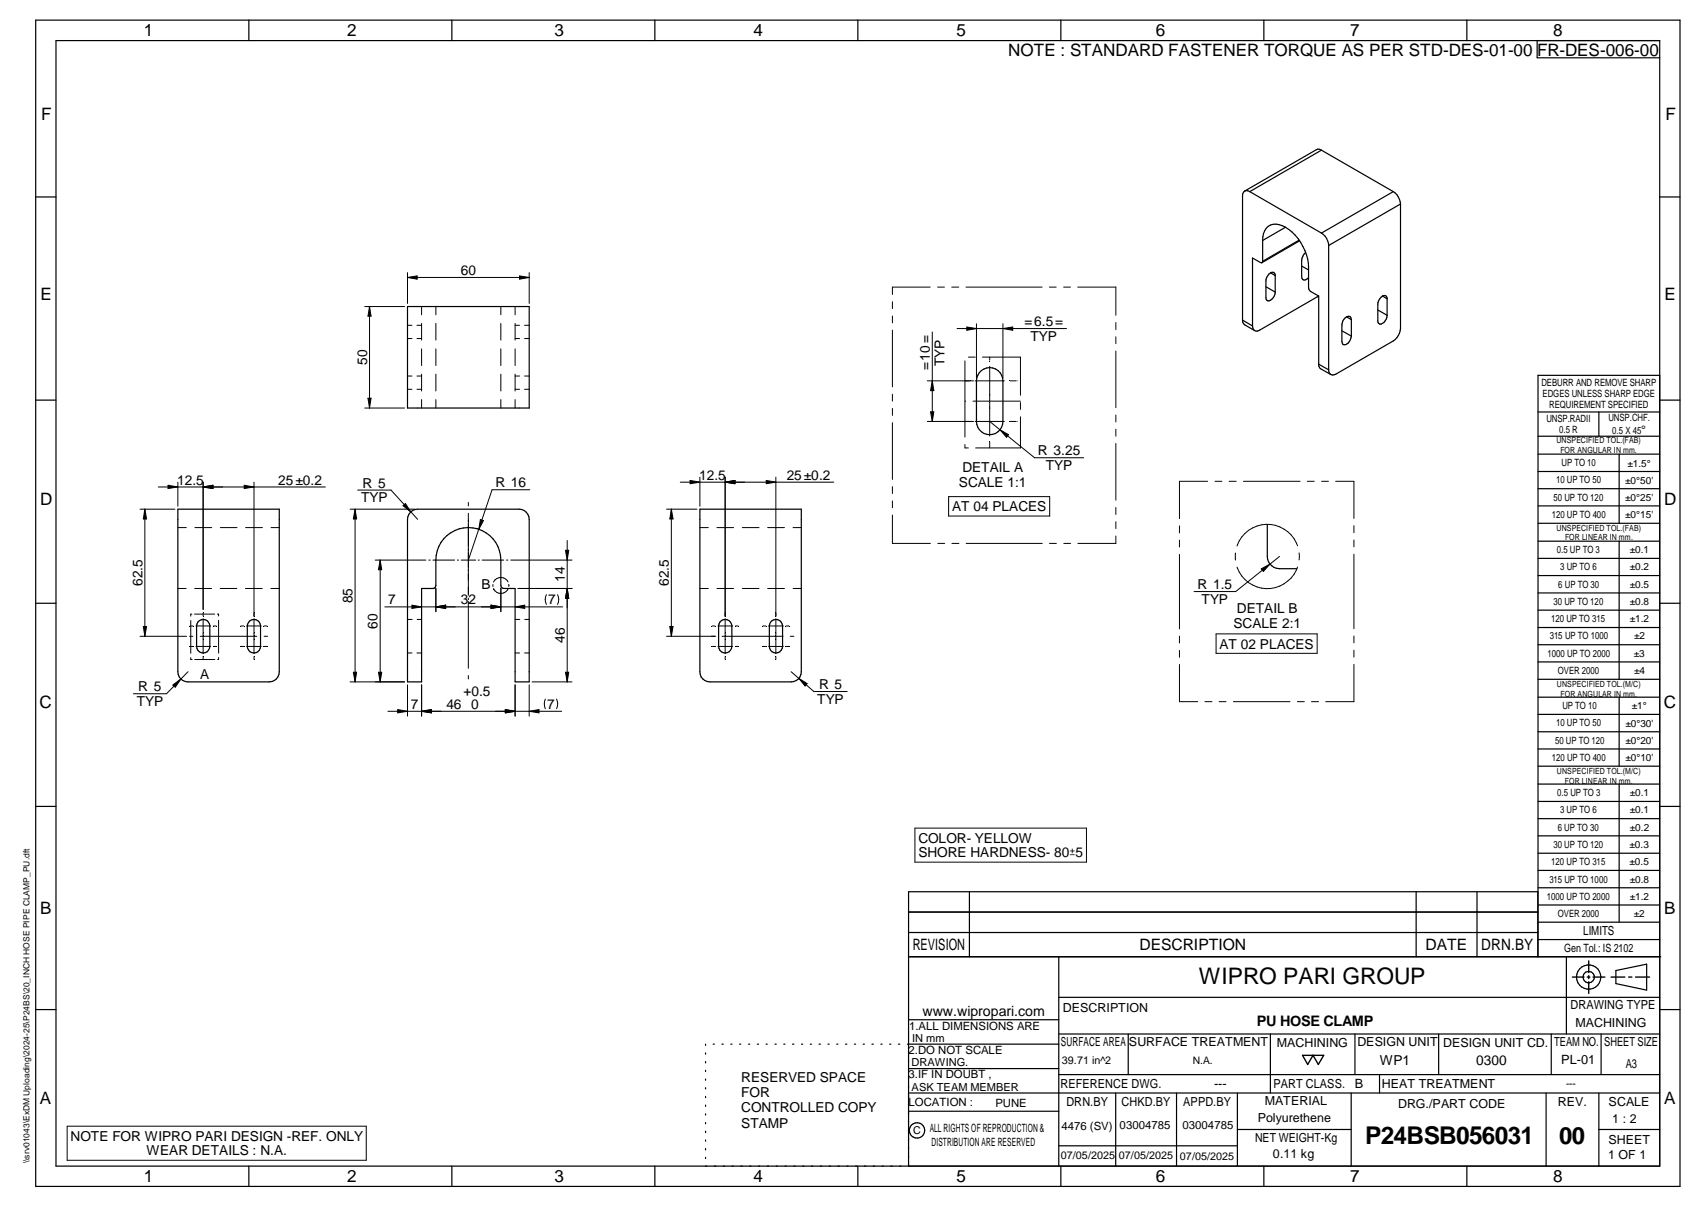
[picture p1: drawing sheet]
<svg xmlns="http://www.w3.org/2000/svg" width="420mm" height="297mm" viewBox="0 0 420 297" stroke-linecap="round" stroke-linejoin="round" font-family="sans-serif">
<g fill="none" stroke="#000" stroke-width=".3">
<path d="M8.8 5h405v287h-405zM13.8 10h395v277h-395zM61.3 5v5M111.3 5v5M161.3 5v5M211.3 5v5M261.3 5v5M311.3 5v5M361.3 5v5M378.6 10v4.2h30.2M325.4 37l17.7 10.2M325.4 37l-.4-.3-.8 .1-17.7 10.2"/>
<path d="M325.4 37l-17.6 10.2M8.8 48.5h5M306.5 47l-.4 .7-.1 .5v30.6M306.5 47l.4-.1 .9 .3M307.8 47.2l17.6 10.2M311 59.2v5.1M316.6 55.9l-5.6 3.3M316.6 55.9a3.6 3.6 0 0 0-4.7 .3 4.5 4.5 0 0 0-.9 3M316.6 55.9a12.4 12.4 0 0 1 5.7 9.8l.1 5.5 .4 .6 2 1.1v16.7M319.9 59.1l-8.9 5.2M320.1 59.3l-9.3 5.3M325.4 57.4a3.8 3.8 0 0 1 1.8 3"/>
<path d="M343.1 47.2l-17.7 10.2M343.1 47.2a4.1 4.1 0 0 1 1.8 3M344.9 50.2v30.6a4.1 4.1 0 0 1-1.8 3.1l-14.1 8.2-.9 .2-.4-.1M344.9 50.2l-17.7 10.2M408.8 48.5h5M100.4 75.4h29.9v25h-29.9zM306 78.8l.1 .5 .4 .6 2.5 1.5M306 78.8l2.5 1.4M311 64.3l-.3 .4-.3-.1-1.9-1.1v16.7M311.8 70.6l2.3 1.3M312.9 67.1l-.7 .7-.4 .9v4.5a.68 .68 0 0 0 .7 .8l.8-.4a2.39 2.39 0 0 0 .8-1.7M312.9 67.1l1.2 .7"/>
<path d="M312.9 67.1a.7 .7 0 0 1 .8 0 .7 .7 0 0 1 .4 .7M314.1 67.8v4.1M320.6 65.5l1.7 .9M321.6 62.1a2.98 2.98 0 0 0-1 2v4l.3 .7a1.07 1.07 0 0 0 1.4-.5M324.7 72.9l-14.5 8.3-.4 .2h-.8M327.2 60.4v30.6M331.6 78a2.45 2.45 0 0 0-1.1 2l.1 4.4a.96 .96 0 0 0 1 .4 .96 .96 0 0 0 .7-.7l.5-1.4M331.6 78l1.2 .7M331.6 78l.4-.1a.68 .68 0 0 1 .8 .8M332.8 78.7v4M339.3 76.3l2.3 1.3M340.5 72.9l1.1 .6"/>
<path d="M340.5 72.9l-.4 .3a2.4 2.4 0 0 0-.8 1.6v4.2a.69 .69 0 0 0 .4 .7 .69 .69 0 0 0 .8-.1l.9-1.1 .2-.9M340.5 72.9l.4-.2a.68 .68 0 0 1 .7 .8M341.6 73.5v4.1M8.8 98.5h5M241.2 91.7a3.3 3.3 0 0 1 3.6-1 3.3 3.3 0 0 1 2.2 3v10a3.3 3.3 0 0 1-3.3 3.3 3.3 3.3 0 0 1-3.2-3.3v-10l.1-.7zM308.5 80.2l.2 .9 .3 .3M324.8 89.6l.2 .9 2.7 1.7M324.8 89.6l2.4 1.4M327.2 91l.1 .5 .4 .7M330.5 81.4l2.3 1.3M408.8 92.4h-30v143.1M408.8 98.5h5"/>
<path d="M378.8 101.4h30M378.8 107.4h30M378.8 111.8h30M378.8 116h30M393.8 101.4v6M398.8 111.8v17M43.8 125.3h25v40a2.46 2.46 0 0 1-2.5 2.5h-20a2.46 2.46 0 0 1-2.5-2.5zM101.1 126.1l1.1-.7 .7-.1h24.9a2.53 2.53 0 0 1 2.5 2.5v40h-3.4v-23h-2.8l-.7-.4-.1-6.6a8 8 0 0 0-8-8 8 8 0 0 0-8 8v6.6l-.7 .4h-2.8v23h-3.4v-40v-.6zM172.4 125.3h24.9v40a2.46 2.46 0 0 1-2.5 2.5h-19.9a2.46 2.46 0 0 1-2.5-2.5zM312.1 129.1v7.8a3.1 3.1 0 0 0 3 3.1h4.3M378.8 120.3h30M378.8 124.5h30"/>
<path d="M378.8 128.8h30M378.8 133.2h30M378.8 137.4h30M398.8 133.2v34M8.8 148.5h5M49.1 152.7a1.65 1.65 0 0 1 2.6 1.4v5a1.63 1.63 0 0 1-1.7 1.6 1.63 1.63 0 0 1-1.6-1.6v-5l.3-1zM61.6 152.7a1.64 1.64 0 0 1 2.6 1.4v5a1.63 1.63 0 0 1-1.7 1.6 1.63 1.63 0 0 1-1.6-1.6v-5l.1-.5zM177.7 152.7a1.65 1.65 0 0 1 2.5 1.4v5a1.63 1.63 0 0 1-1.6 1.6 1.63 1.63 0 0 1-1.6-1.6v-5l.3-1zM190.2 152.7a1.65 1.65 0 0 1 2.5 1.4v5a1.63 1.63 0 0 1-1.6 1.6 1.63 1.63 0 0 1-1.6-1.6v-5l.3-1zM378.8 141.6h30M378.8 145.9h30M378.8 150.2h30"/>
<path d="M378.8 154.4h30M378.8 158.7h30M408.8 148.5h5M378.8 162.9h30M378.8 167.2h30M378.8 171.6h30M378.8 175.8h30M398.8 171.6v17M8.8 198.5h5M378.8 180.1h30M378.8 184.3h30M378.8 188.6h30"/>
<path d="M378.8 193h30M378.8 197.2h30M398.8 193v33.9M408.8 198.5h5M238.7 219.5v16M348.8 219.5v16M363.8 219.5v16M378.8 201.5h30M378.8 205.7h30M378.8 210h30M378.8 214.2h30M378.8 218.5h30"/>
<path d="M223.8 235.5h185.2M223.8 229.5h154.9M223.8 224.5h154.9M260.8 235.5v51.5M378.7 235.5v-16h-154.9v67.5M378.8 222.7h30M378.8 226.9h30M378.8 231.2h30M385.8 235.5v19M398 238.8l7.5-1.5v6.4l-7.5-1.6zM8.8 248.5h5M173.8 257v.3"/>
<path d="M173.8 259.1v.3M175.6 257h.3M177.8 257h.3M180 257h.3M182.1 257h.3M184.4 257h.2M186.5 257h.3M188.7 257h.3M190.9 257h.3M193 257h.3M195.2 257h.3M197.4 257h.3"/>
<path d="M199.5 257h.3M201.7 257h.3M203.9 257h.3M206.1 257h.3M208.2 257h.4M210.4 257h.3M212.6 257h.3M214.7 257h.4M216.9 257h.3M219.1 257h.3M221.3 257h.3M223.8 251h37"/>
<path d="M260.8 257h-37.3M260.8 245.4h148M260.8 254.5h148M277.9 254.5v10M312.9 254.5v14.5M333.7 254.5v10M354.3 254.5v10M382 254.5v10M394.3 254.5v10M408.8 248.5h5M173.8 261.2v.4M173.8 263.4v.3"/>
<path d="M173.8 265.6v.3M173.8 267.7v.3M173.8 269.8v.3M173.8 271.9v.4M173.8 274.1v.3M173.8 276.3v.3M173.8 278.4v.3M223.8 269h185M223.8 263h37M223.8 273.5h37M260.8 264.5h148M274.8 269v18"/>
<path d="M289.8 269v18M304.7 269v18M304.7 278h28.1M332.8 269v18M339.8 264.5v4.5M380.8 269v18M393.8 269v18M393.8 278h15M61.3 287v5M111.3 287v5M161.3 287v5M173.8 280.5v.3"/>
<path d="M173.8 282.7v.3M173.8 284.8v.3M211.3 287v5M260.8 282h43.9M261.3 287v5M311.3 287v5M361.3 287v5"/>
<circle cx="391.3" cy="240.5" r="2.99"/>
<circle cx="391.3" cy="240.5" r="1.41"/>
<circle cx="225.9" cy="278.2" r="1.89"/>
</g>
<g fill="none" stroke="#000" stroke-width=".25">
<path d="M89.8 75.4h9.8M91 75.4v25M91 75.4l.4 2.4h-.8zM100.4 67.1v7.6M100.4 68.3l2.3-.4v.8zM100.4 68.3h29.9M103.8 75.4v2.1M103.8 79.6v4.1M107.3 75.4v2.1M107.3 79.6v4.1M123.3 75.4v2.1M123.3 79.6v4.1"/>
<path d="M126.9 75.4v2.1M126.9 79.6v4.1M128 67.9l2.3 .4-2.3 .4zM130.3 67.1v7.6M219.8 74.3v1.6M219.8 77.8v1.7M229.1 70.7h-9.3v1.8M230.9 70.7h1.7M234.4 70.7h1.7M237.9 70.7h18.8M240.5 79.7v13.3M247 79.7v13.3"/>
<path d="M258.4 70.7h1.7M261.9 70.7h1.7M265.4 70.7h9.4v6.9M274.8 79.4v1.7M90.6 98h.8l-.4 2.4zM100.4 92.5h1.1M100.4 95.8h1.1M100.4 80.1h1.1M100.4 83.3h1.1M102.7 92.5h1.1M102.7 95.8h1.1M102.7 80.1h1.1"/>
<path d="M102.7 83.3h1.1M103.8 85.9v4.1M103.8 92.1v4.1M103.8 98.3v2.1M107.3 85.9v4.1M107.3 92.1v4.1M107.3 98.3v2.1M123.3 85.9v4.1M123.3 92.1v4.1M123.3 98.3v2.1M126.9 92.5h1.1M126.9 95.8h1.1"/>
<path d="M126.9 80.1h1.1M126.9 83.3h1.1M126.9 85.9v4.1M126.9 92.1v4.1M126.9 98.3v2.1M129.2 92.5h1.1M129.2 95.8h1.1M129.2 80.1h1.1M129.2 83.3h1.1M219.8 81.2v14M219.8 97v1.7M228.4 93.7h11.4"/>
<path d="M229.6 93.7l.4 2.4h-.8zM229.6 81.7v22M235.7 80.9h27M237.6 98.7h.2M237.6 88.8v18.8M238.1 80.5l2.4 .4-2.4 .4zM238.5 87.9h1.7M239.6 98.7h11.7M240.1 93.7h7.2M242 87.9h9.3v9.4M243.7 87.9v.7M243.7 90.1v8.6"/>
<path d="M243.7 98.8v8.5M247 80.9l2.4-.4v.8zM248.8 93.7h1.4M250.4 93.7h.1M251.3 99.1v1.7M274.8 82.9v1.7M274.8 86.4v13.9M39 119.8h41.1M41.4 119.4l2.4 .4-2.4 .4zM43.8 118.7v5.9M50 119.8l2.4-.4v.8zM50 118.7v31.3"/>
<path d="M60.1 119.4l2.5 .4-2.5 .4zM62.6 118.7v33M89.8 100.4h9.8M167.5 118.7h37.8M170 118.2l2.4 .5-2.4 .3zM172.4 117.4v7.2M178.6 118.7l2.4-.5v.8zM178.6 117.4v34.3M188.7 118.2l2.4 .5-2.4 .3zM191.1 117.4v34.3M219.8 100.5v1.7M219.8 104v14"/>
<path d="M219.8 119.8v1.7M228.4 103.7h11.4M229.2 101.3h.8l-.4 2.4zM237.6 109.4v.8h.9M240.1 103.7h7.2M243.7 108.8v1.4M243.7 103.7l11.1 8.9h12.1M246.3 105.8l2.1 1.2-.5 .6zM248.8 103.7h1.4M250.4 103.7h.1M251.3 102.6v7.6h-11M274.8 102.2v1.6"/>
<path d="M274.8 105.6v1.8M274.8 109.1v14M297.4 118.4h-6.9v9.2M299.2 118.4h1.7M302.7 118.4h1.8M306.2 118.4h14M322 118.4h1.7M325.5 118.4h1.7M329 118.4h4.4v9.2M34.5 125.3h8.6M35.7 125.3l.4 2.4h-.8zM35.7 125.3v31.3"/>
<path d="M43.8 129.8h2.1M48 129.8h4.1M54.3 129.8h4.1M60.5 129.8h4.1M66.7 129.8h2.1M86.2 125.3h15.9M87.4 125.3v42.5M87.4 125.3l.4 2.4h-.8zM88.1 120.6h8.2l6.6 7.2M92.4 137.8h12.5M93.6 137.8v30M93.6 137.8l.4 2.4h-.8z"/>
<path d="M99.3 124.5l.6-.6 1.3 2.1zM105.6 137.8h.3M106.6 137.8h5.4M112.6 137.8h.3M113.6 137.8h3.6M115.3 123.7v.8M115.3 126.3v20.2M117.8 137.8h.3M118.3 127.8l.8 .3-1.2 2.2zM118.7 137.8h5.4M124.7 137.8h.4M125.8 137.8h15.1"/>
<path d="M130.5 120.5h-9.3l-5.9 17.3M139.3 135.4h.8l-.4 2.4zM139.7 133v34.8M164.2 125.3h7.5M165.3 125.3v31.3M165.3 125.3l.5 2.4h-.8zM172.4 129.8h2M176.6 129.8h4.1M182.8 129.8h4.1M189 129.8h4.2M195.3 129.8h2M219.8 126.7v7h9.3"/>
<path d="M219.8 123.3v1.7M231 133.7h1.7M233.6 122.2h24.9v4.8h-24.9zM234.4 133.7h1.8M237.9 133.7h18.8M258.5 133.7h1.7M262 133.7h1.7M274.8 124.9v1.7M274.8 128.4v1.7M274.8 131.9v1.8h-9.3M290.5 129.4v1.7M290.5 132.9v1.7"/>
<path d="M290.5 136.4v18.4M304.3 136.1v1.7M310.6 140l2.2-1.2-1.7 1.8zM315.1 136.9l-10.8 8.7h-10.2M319.6 134.3a7.9 7.9 0 0 0-7.5-5.3 7.9 7.9 0 0 0-7.4 5.4M319.6 139.5a7.9 7.9 0 0 1-7.5 5.4 7.9 7.9 0 0 1-7.4-5.3M319.9 136.1v1.7M333.4 129.4v1.7M333.4 132.9v1.7M333.4 136.4v18.3M34.5 156.6h11.5M35.3 154.2h.8l-.4 2.4z"/>
<path d="M43.8 144.8h2M46.7 156.6h.8M46.9 154.1h.6M46.9 159.1h.6M47 152.7v8.1M47.3 151.1h-.3v.5M47.9 151.1h5M48 144.8h4.1M48.2 154.1h3.6M48.2 159.1h3.6M49.3 156.6h13.9M50 150.9v.7"/>
<path d="M50 152.3v8.6M52.6 154.1h.6M52.6 159.1h.6M53.5 151.1h.3v.5M53.8 152.7v8M54.2 144.8h4.1M59.3 154.1h.7M59.3 159.1h.7M60.4 144.8h4.2M60.7 154.1h3.6M60.7 159.1h3.6M62.6 152.3v8.6"/>
<path d="M65.1 154.1h.6M65.1 159.1h.6M65.1 156.6h.8M66.7 144.8h2.1M94.8 149.4h43.8M100.4 152.4h1.1M101.5 148.9l2.3 .5-2.3 .3zM102.7 152.4h1.1M107.3 149.4l2.5-.5v.8zM107.3 144.8v5.7M115.3 147.2v.4M115.3 148v16.5"/>
<path d="M120.9 148.9l2.4 .5-2.4 .3zM121.4 143.8v.6M121.6 144.9h.1M123.3 144.8v5.7M125.1 143.2a2 2 0 0 0-1.8-1.1 2 2 0 0 0-1.8 1.2M125.1 144.9a1.94 1.94 0 0 1-1.7 1.2 1.94 1.94 0 0 1-1.8-1.2M125.3 143.8v.5M126.9 152.4h1.1M126.9 149.4l2.3-.5v.8zM127.6 144.8h13.3M129.2 152.4h1.1M134.6 146.3a2.6 2.6 0 0 0 0 2.5"/>
<path d="M137.3 146.3a2.6 2.6 0 0 1 0 2.5M139.7 144.8l.4 2.4h-.8zM164.2 156.6h12.1M165 154.2h.8l-.5 2.4zM172.4 144.8h2M175.4 154.1h.7M175.4 159.1h.7M176.6 144.8h4.1M176.8 154.1h3.6M176.8 159.1h3.6M177.8 156.6h15.1M178.6 152.3v8.6"/>
<path d="M181.1 154.1h.7M181.1 159.1h.7M182.8 144.8h4.1M187.9 154.1h.7M187.9 159.1h.7M189 144.8h4.2M189.3 154.1h3.6M189.3 159.1h3.6M191.1 152.3v8.6M193.6 154.1h.7M193.6 159.1h.7M194.6 156.6h.9"/>
<path d="M195.3 144.8h2M290.5 156.5v1.7M299.5 156h24.9v4.8h-24.9zM333.4 156.5v1.7M42.6 168.6l2-1.5-1.4 2zM46.3 165.3l-5.3 5.4h-8.2M47 161.8v.5h.3M48 162.3h4.9M50 161.6v.7M53.8 161.8v.5h-.2M62.6 161.6v.7M86.2 167.8h13.4"/>
<path d="M87 165.4h.8l-.4 2.4zM93.2 165.4h.8l-.4 2.4zM95.5 175h42.8M97.9 174.6l2.5 .4-2.5 .4zM100.4 160.7h1.1M100.4 168.5v7.7M102.7 160.7h1.1M103.8 175l2.4-.4v.8zM103.8 168.5v7.7M115.3 166.2v.9M124.4 174.6l2.5 .4-2.5 .4zM126.9 160.7h1.1"/>
<path d="M126.9 168.5v7.7M129.2 160.7h1.1M130.3 175l2.4-.4v.8zM130.3 168.5v7.7M131.1 167.8h9.8M134.3 172a2.89 2.89 0 0 0 0 2.4M137.1 172a2.52 2.52 0 0 1 0 2.4M139.3 165.4h.8l-.4 2.4zM178.6 161.6v.7M191.1 161.6v.7M194.8 165.3l5.6 4.9h8.2M196.8 167l2 1.2-.5 .6z"/>
<path d="M290.5 163.5v9.2h4.5M290.5 160.1v1.7M296.7 172.7h1.8M300.3 172.7h1.7M303.8 172.7h13.9M319.5 172.7h1.7M323 172.7h1.7M333.4 160v1.7M333.4 163.5v9.2h-6.9M225.3 203.8h42.3v8.4h-42.3zM16.5 277.2h73.7v8.3h-73.7z"/>
</g>
<path d="M391.3 236.5v2.9M320.8 259.7h5.2l-1.3 2.3-1.3-2.3-1.3 2.3zM387.3 240.5h2.8M390.9 240.5h.7M391.3 240.1v.7M391.3 241.6v2.9M392.3 240.5h3M396.8 240.5h3.4M401.1 240.5h.8M402.8 240.5h3.5" fill="none" stroke="#000" stroke-width=".34"/>
<g fill="#000">
<path d="M91 75.4l.4 2.4h-.8zM100.4 68.3l2.3-.4v.8zM128 67.9l2.3 .4-2.3 .4zM90.6 98h.8l-.4 2.4zM229.6 93.7l.4 2.4h-.8zM238.1 80.5l2.4 .4-2.4 .4zM247 80.9l2.4-.4v.8zM41.4 119.4l2.4 .4-2.4 .4zM50 119.8l2.4-.4v.8zM60.1 119.4l2.5 .4-2.5 .4zM170 118.2l2.4 .5-2.4 .3zM178.6 118.7l2.4-.5v.8z"/>
<path d="M188.7 118.2l2.4 .5-2.4 .3zM229.2 101.3h.8l-.4 2.4zM246.3 105.8l2.1 1.2-.5 .6zM35.7 125.3l.4 2.4h-.8zM87.4 125.3l.4 2.4h-.8zM99.3 124.5l.6-.6 1.3 2.1zM118.3 127.8l.8 .3-1.2 2.2zM139.3 135.4h.8l-.4 2.4zM165.3 125.3l.5 2.4h-.8zM310.6 140l2.2-1.2-1.7 1.8zM35.3 154.2h.8l-.4 2.4zM93.6 137.8l.4 2.4h-.8z"/>
<path d="M101.5 148.9l2.3 .5-2.3 .3zM107.3 149.4l2.5-.5v.8zM120.9 148.9l2.4 .5-2.4 .3zM126.9 149.4l2.3-.5v.8zM139.7 144.8l.4 2.4h-.8zM165 154.2h.8l-.5 2.4zM42.6 168.6l2-1.5-1.4 2zM87 165.4h.8l-.4 2.4zM93.2 165.4h.8l-.4 2.4zM97.9 174.6l2.5 .4-2.5 .4zM103.8 175l2.4-.4v.8zM124.4 174.6l2.5 .4-2.5 .4z"/>
<path d="M130.3 175l2.4-.4v.8zM139.3 165.4h.8l-.4 2.4zM196.8 167l2 1.2-.5 .6z"/>
</g>
<text font-size="6" x="336.2" y="281.6">P24BSB056031</text>
<text font-size="5.9" x="384" y="281.6">00</text>
<text font-size="5.6" x="295.3" y="242.2">WIPRO PARI GROUP</text>
<g font-size="4.2">
<text x="35.4" y="9">1</text>
<text x="85.5" y="8.9">2</text>
<text x="136.6" y="9">3</text>
<text x="185.6" y="9">4</text>
<text x="235.6" y="9">5</text>
<text x="284.6" y="8.8">6</text>
<text x="332.6" y="9">7</text>
<text x="382.6" y="9">8</text>
<text x="248.3" y="13.8">NOTE : STANDARD FASTENER TORQUE AS PER STD-DES-01-00 FR-DES-006-00</text>
<text x="10.1" y="29.6">F</text>
<text x="410.2" y="29.6">F</text>
<text x="9.9" y="73.9">E</text>
<text x="409.9" y="73.9">E</text>
<text x="9.9" y="124.2">D</text>
<text x="409.9" y="124.2">D</text>
<text x="9.7" y="174.3">C</text>
<text x="409.7" y="174.3">C</text>
<text x="9.9" y="225">B</text>
<text x="409.8" y="225">B</text>
<text x="9.8" y="271.7">A</text>
<text x="409.8" y="271.7">A</text>
<text x="35.4" y="291">1</text>
<text x="85.5" y="290.9">2</text>
<text x="136.6" y="291">3</text>
<text x="185.6" y="291">4</text>
<text x="235.6" y="291">5</text>
<text x="284.6" y="290.8">6</text>
<text x="332.6" y="291">7</text>
<text x="382.6" y="291">8</text>
</g>
<g font-size="3.9">
<text x="224.8" y="233.8">REVISION</text>
<text x="280.7" y="233.8">DESCRIPTION</text>
<text x="351.1" y="233.8">DATE</text>
<text x="364.8" y="233.8">DRN.BY</text>
</g>
<text font-size="3.6" x="309.6" y="252.6">PU HOSE CLAMP</text>
<text font-size="3.5" x="227.2" y="250">www.wipropari.com</text>
<g font-size="3.4">
<text x="113.5" y="67.7">60</text>
<text x="252.3" y="80.3">=6.5=</text>
<text x="253.8" y="83.9">TYP</text>
<text x="90.4" y="89.8" transform="rotate(-90 90.4 89.8)">50</text>
<text x="229" y="91.1" transform="rotate(-90 229 91.1)">=10=</text>
<text x="232.6" y="90.1" transform="rotate(-90 232.6 90.1)">TYP</text>
<text x="255.6" y="112.1">R 3.25</text>
<text x="43.6" y="119.3">12.5</text>
<text x="68.5" y="119.3">25±0.2</text>
<text x="122" y="119.9">R 16</text>
<text x="172.2" y="118.1">12.5</text>
<text x="193.7" y="118.1">25±0.2</text>
<text x="236.2" y="119.8">SCALE 1:1</text>
<text x="237" y="116.2">DETAIL A</text>
<text x="257.6" y="115.7">TYP</text>
<text x="88.9" y="123.6">TYP</text>
<text x="89.3" y="120">R 5</text>
<text x="234.5" y="125.8">AT 04 PLACES</text>
<text x="139.1" y="143.2" transform="rotate(-90 139.1 143.2)">14</text>
<text x="35.1" y="144.2" transform="rotate(-90 35.1 144.2)">62.5</text>
<text x="86.8" y="148.5" transform="rotate(-90 86.8 148.5)">85</text>
<text x="95.6" y="148.8">7</text>
<text x="113.5" y="148.8">32</text>
<text x="118.6" y="145">B</text>
<text x="135" y="148.8">7</text>
<text x="164.8" y="144.2" transform="rotate(-90 164.8 144.2)">62.5</text>
<text x="294.9" y="145">R 1.5</text>
<text x="295.9" y="148.6">TYP</text>
<text x="93" y="154.7" transform="rotate(-90 93 154.7)">60</text>
<text x="303.8" y="154.4">SCALE 2:1</text>
<text x="304.6" y="150.8">DETAIL B</text>
<text x="139.1" y="158.2" transform="rotate(-90 139.1 158.2)">46</text>
<text x="300.3" y="159.6">AT 02 PLACES</text>
<text x="49.3" y="167.1">A</text>
<text x="33.7" y="173.7">TYP</text>
<text x="34.1" y="170.1">R 5</text>
<text x="114.2" y="171.3">+0.5</text>
<text x="201.3" y="173.2">TYP</text>
<text x="201.7" y="169.6">R 5</text>
<text x="101.2" y="174.4">7</text>
<text x="109.9" y="174.4">46</text>
<text x="116.1" y="174.4">0</text>
<text x="134.7" y="174.4">7</text>
<text x="226.2" y="207.4">COLOR- YELLOW</text>
<text x="226.2" y="211">SHORE HARDNESS- 80u5</text>
<text x="339.8" y="262.2">WP1</text>
<text x="363.6" y="262">0300</text>
<text x="182.6" y="266.2">RESERVED SPACE</text>
<text x="182.6" y="270">FOR</text>
<text x="182.6" y="273.7">CONTROLLED COPY</text>
<text x="17.4" y="280.8">NOTE FOR WIPRO PARI DESIGN -REF. ONLY</text>
<text x="182.6" y="277.5">STAMP</text>
<text x="36.1" y="284.4">WEAR DETAILS : N.A.</text>
</g>
<g font-size="3.1">
<text x="389.9" y="230.2">LIMITS</text>
<text x="261.8" y="249">DESCRIPTION</text>
<text x="386.8" y="248.4">DRAWING TYPE</text>
<text x="261.3" y="257.5">SURFACE AREA</text>
<text x="278" y="257.5">SURFACE TREATMENT</text>
<text x="314.5" y="257.6">MACHINING</text>
<text x="334.3" y="257.5">DESIGN UNIT</text>
<text x="355.4" y="257.6">DESIGN UNIT CD.</text>
<text x="382.8" y="257.3">TEAM NO.</text>
<text x="388" y="252.8">MACHINING</text>
<text x="395.1" y="257.4">SHEET SIZE</text>
<text x="384.5" y="261.9">PL-01</text>
<text x="400.4" y="262.8">A3</text>
<text x="261.2" y="267.8">REFERENCE DWG.</text>
<text x="299" y="267.8">---</text>
<text x="313.6" y="267.7">PART CLASS.</text>
<text x="333.7" y="267.7">B</text>
<text x="340.3" y="267.7">HEAT TREATMENT</text>
<text x="262.6" y="272.2">DRN.BY</text>
<text x="276.2" y="272.1">CHKD.BY</text>
<text x="291.4" y="272.2">APPD.BY</text>
<text x="311.5" y="272">MATERIAL</text>
<text x="344.3" y="272.6">DRG./PART CODE</text>
<text x="383.7" y="272.2">REV.</text>
<text x="396.2" y="272.3">SCALE</text>
<text x="309.1" y="280.9">NET WEIGHT-Kg</text>
<text x="309.7" y="276.1">Polyurethene</text>
<text x="396.1" y="281.4">SHEET</text>
<text x="397.1" y="276.4">1 : 2</text>
<text x="313.5" y="285.1">0.11 kg</text>
<text x="396.1" y="285.3">1 OF 1</text>
</g>
<text font-size="3" x="404.2" y="106.8">°</text>
<g font-size="2.8">
<text x="385.2" y="234.4">Gen Tol.: IS 2102</text>
<text x="223.9" y="253.4">1.ALL DIMENSIONS ARE</text>
<text x="223.8" y="259.3">2.DO NOT SCALE</text>
<text x="223.8" y="265.4">3.IF IN DOUBT ,</text>
<text x="223.8" y="272.2">LOCATION :</text>
<text x="245.1" y="272.4">PUNE</text>
<text x="229" y="278.7">ALL RIGHTS OF REPRODUCTION &amp;</text>
<text x="261.4" y="278">4476 (SV)</text>
<text x="275.7" y="277.7">03004785</text>
<text x="291.2" y="277.9">03004785</text>
<text x="229.4" y="282.1">DISTRIBUTION ARE RESERVED</text>
</g>
<g font-size="2.7">
<text x="224.7" y="256.4">IN mm</text>
<text x="224.5" y="262.4">DRAWING.</text>
<text x="261.5" y="261.9">39.71 in^2</text>
<text x="224.5" y="268.4">ASK TEAM MEMBER</text>
<text x="224.9" y="279.2">C</text>
<text x="261.3" y="285.2">07/05/2025</text>
<text x="275.6" y="285.2">07/05/2025</text>
<text x="290.6" y="285.4">07/05/2025</text>
</g>
<g font-size="2.5">
<text x="379.6" y="95">DEBURR AND REMOVE SHARP</text>
<text x="379.9" y="97.7">EDGES UNLESS SHARP EDGE</text>
<text x="381.5" y="100.5">REQUIREMENT SPECIFIED</text>
<text x="380.9" y="103.8">UNSP.RADII</text>
<text x="384" y="106.6">0.5 R</text>
<text x="396.1" y="103.6">UNSP.CHF.</text>
<text x="397.1" y="106.8">0.5 X 45</text>
<text x="383.2" y="119">10 UP TO 50</text>
<text x="384.6" y="114.7">UP TO 10</text>
<text x="400.3" y="119">±0°50'</text>
<text x="400.8" y="114.8">±1.5°</text>
<text x="382.6" y="123.2">50 UP TO 120</text>
<text x="400.3" y="123.2">±0°25'</text>
<text x="382.2" y="127.4">120 UP TO 400</text>
<text x="400.3" y="127.4">±0°15'</text>
<text x="383.4" y="136.1">0.5 UP TO 3</text>
<text x="401.4" y="136.1">±0.1</text>
<text x="384.2" y="140.4">3 UP TO 6</text>
<text x="401.4" y="140.3">±0.2</text>
<text x="382.6" y="148.8">30 UP TO 120</text>
<text x="383.8" y="144.6">6 UP TO 30</text>
<text x="401.4" y="148.9">±0.8</text>
<text x="401.4" y="144.7">±0.5</text>
<text x="382" y="153.1">120 UP TO 315</text>
<text x="401.4" y="153.1">±1.2</text>
<text x="381.2" y="161.6">1000 UP TO 2000</text>
<text x="381.7" y="157.4">315 UP TO 1000</text>
<text x="402.4" y="161.6">±3</text>
<text x="402.5" y="157.4">±2</text>
<text x="383.7" y="165.9">OVER 2000</text>
<text x="402.5" y="165.9">±4</text>
<text x="383.2" y="178.8">10 UP TO 50</text>
<text x="384.8" y="174.5">UP TO 10</text>
<text x="400.3" y="178.8">±0°30'</text>
<text x="401.9" y="174.6">±1°</text>
<text x="383" y="183">50 UP TO 120</text>
<text x="400.3" y="183.1">±0°20'</text>
<text x="382.2" y="187.3">120 UP TO 400</text>
<text x="400.3" y="187.3">±0°10'</text>
<text x="383.5" y="195.9">0.5 UP TO 3</text>
<text x="401.4" y="196">±0.1</text>
<text x="384.2" y="200.1">3 UP TO 6</text>
<text x="401.4" y="200.2">±0.1</text>
<text x="382.6" y="208.7">30 UP TO 120</text>
<text x="383.7" y="204.4">6 UP TO 30</text>
<text x="401.4" y="208.7">±0.3</text>
<text x="401.4" y="204.4">±0.2</text>
<text x="382" y="213">120 UP TO 315</text>
<text x="401.4" y="212.9">±0.5</text>
<text x="381" y="221.4">1000 UP TO 2000</text>
<text x="381.6" y="217.2">315 UP TO 1000</text>
<text x="401.4" y="221.4">±1.2</text>
<text x="401.4" y="217.2">±0.8</text>
<text x="383.7" y="225.7">OVER 2000</text>
<text x="402.4" y="225.7">±2</text>
<text x="293.8" y="261.9">N.A.</text>
<text x="385.7" y="267.5">---</text>
</g>
<g font-size="2.1">
<text x="383.3" y="109.1">UNSPECIFIED TOL.(FAB)</text>
<text x="384.3" y="111.4">FOR ANGULAR IN mm.</text>
<text x="383.4" y="130.6">UNSPECIFIED TOL.(FAB)</text>
<text x="385.4" y="133">FOR LINEAR IN mm.</text>
<text x="383.4" y="169">UNSPECIFIED TOL.(M/C)</text>
<text x="384.3" y="171.4">FOR ANGULAR IN mm.</text>
<text x="383.4" y="190.5">UNSPECIFIED TOL.(M/C)</text>
<text x="385.4" y="192.8">FOR LINEAR IN mm.</text>
<text x="7.2" y="286.3" transform="rotate(-90 7.2 286.3)">\\srv01043\ExDM Uploading\2024-25\P24BS\20_INCH HOSE PIPE CLAMP_PU.dft</text>
</g>
</svg>
